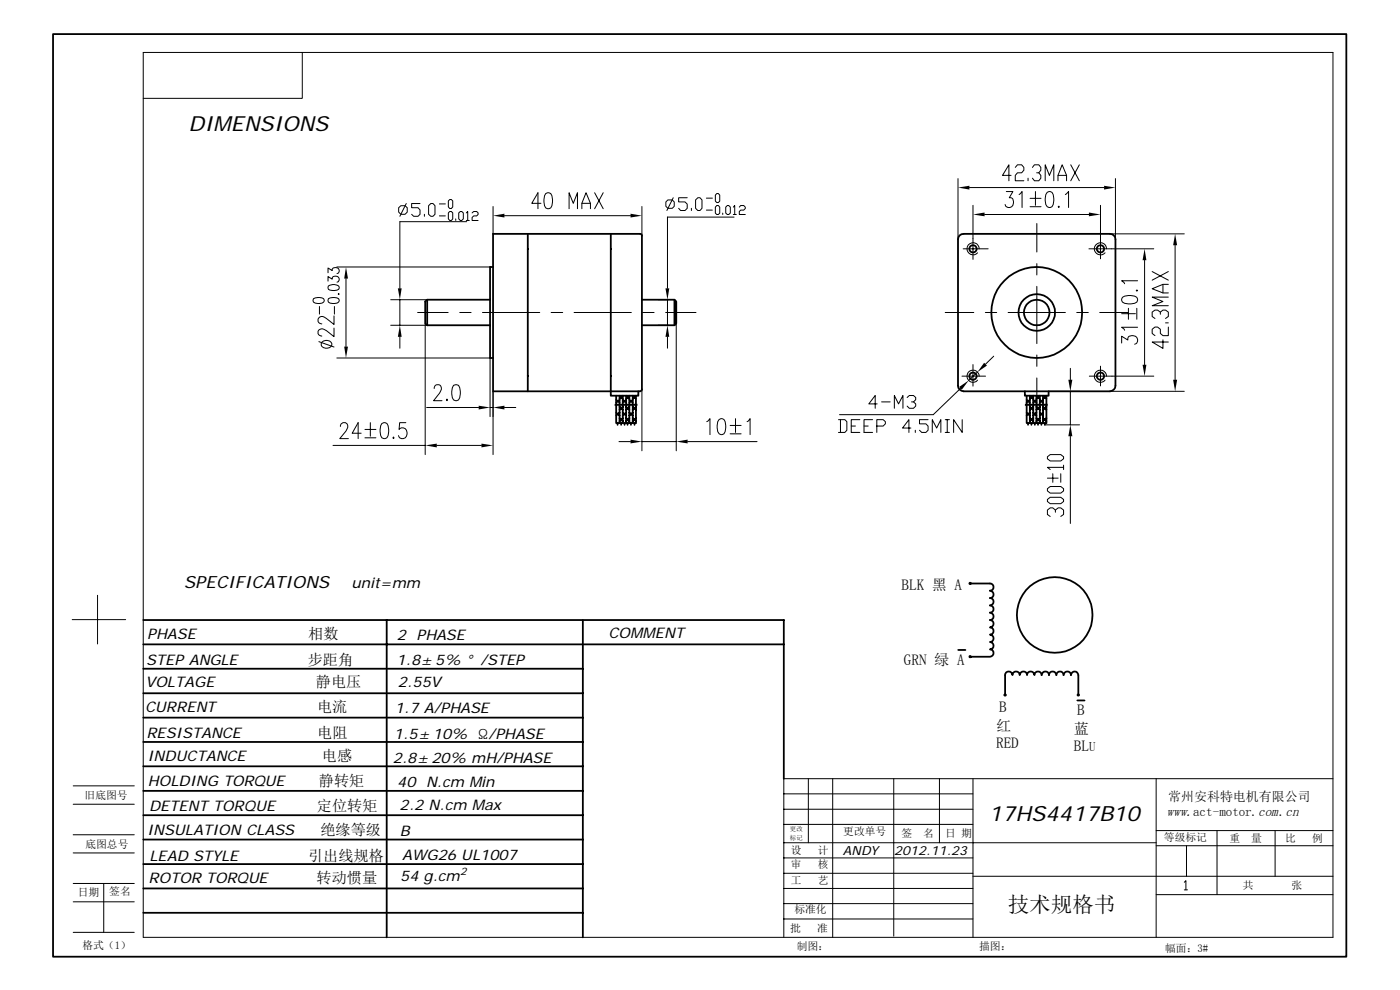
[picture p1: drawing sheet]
<svg xmlns="http://www.w3.org/2000/svg" width="297mm" height="210mm" viewBox="0 0 297 210" stroke-linecap="round" stroke-linejoin="round" font-family="sans-serif">
<g fill="none" stroke="#000" stroke-width=".21">
<path d="M30.4 11.1h252.4v187.7h-252.4zM64.1 11.1v9.8h-33.7M203.2 37.9v12.8M205.6 39.8h28.6M214.5 37.2h-1.8l1.3-2.2v3.3M215.4 35.5l.5-.5h.8l.5 .5v.6l-.5 .6h-.8l-.5 .5v1.1h1.8M218.1 37.8v.5M219 35.5l.4-.5h1l.4 .5v.6l-.4 .6h-.5M220.4 36.7l.4 .5v.6l-.4 .5h-1l-.4-.5M221.7 38.3v-3.3l.9 2.2 1-2.2v3.3M224.4 38.3v-1.1l.9-2.2 1 2.2v1.1M224.4 37.2h1.9"/>
<path d="M227.2 35l1.8 3.3M229 35l-1.8 3.3M236.6 37.9v12.8M69.6 59.6v-.9l.9 .5a.71 .71 0 0 1 1.1-.6 .71 .71 0 0 1-.1 1.3M69.6 57.9v-1.1l.9 .6a.71 .71 0 0 1 1.1-.6 .71 .71 0 0 1-.1 1.2M71.5 56.6h32.5M73.4 59.1v14.4M84.6 44.1l.4-.5h.9l.5 .5v.9l-.5 .5h-.9l-.4-.5zM86.2 43.2l-1.4 2.7M89.1 43.2h-1.8v.9h1.4l.4 .4v1l-.4 .4h-1l-.4-.4M90 45.5v.4M90.9 43.6l.5-.4h.5l.4 .4v1.9l-.4 .4h-.5l-.5-.4z"/>
<path d="M93.2 43.3h1.3M93.2 45.8h1.3M95.4 42.3h.4l.2 .3v1.3l-.2 .3h-.4l-.3-.3v-1.3zM95.4 44.9h.4l.2 .3v1.2l-.2 .4h-.4l-.3-.4v-1.2zM96.7 46.4v.4M97.3 45.2l.4-.3h.3l.3 .3v1.2l-.3 .4h-.3l-.4-.4zM98.9 45.2l.3-.3v1.9M98.9 46.8h.7M99 47h-14.2v14.2M100.2 45.2l.3-.3h.6l.3 .3v.3l-.3 .3h-.6l-.3 .3v.7h1.2M104.6 43.8v5.8M107 45.8h26.8"/>
<path d="M114.8 43.1h-2l1.3-2.2v3.4M115.8 41.1l.7-.2a1.64 1.64 0 0 1 .7 1.9l-.1 .8-.3 .5-.6 .2a1.64 1.64 0 0 1-.8-2l.1-.8zM120.7 44.3v-3.4l.9 2.2 .9-2.2v3.4M123.4 44.3v-1.2l.9-2.2 1 2.2v1.2M123.4 43.1h1.9M126.1 40.9l1.9 3.4M128 40.9l-1.9 3.4M136.2 43.8v6.2M141.3 42.8l.4-.4h.9l.4 .4v1l-.4 .4h-.9l-.4-.4zM142.8 41.9l-1.3 2.8M145.8 41.9h-1.8v.9h1.3l.5 .5v.9l-.5 .5h-.9l-.4-.5M146.7 44.2v.5"/>
<path d="M147.6 42.4l.4-.5h.5l.4 .5v1.8l-.4 .5h-.5l-.4-.5zM149.9 42h1.2M149.9 44.6h1.2M152.1 41.1h.3l.3 .3v1.3l-.3 .3h-.3l-.3-.3v-1.3zM152.1 43.6h.3l.3 .3v1.3l-.3 .3h-.3l-.3-.3v-1.3zM153.3 45.2v.3M154.3 43.6h.3l.3 .3v1.3l-.3 .3h-.3l-.3-.3v-1.3zM155.6 43.9l.3-.3v1.9M155.6 45.5h.6M155.7 46.1h-14.1v15.1M156.8 43.9l.3-.3h.7l.3 .3v.3l-.3 .4h-.7l-.3 .3v.6h1.3M204.3 52.8h5.3"/>
<path d="M206.4 43.6v11.4M207.7 52.8a1.29 1.29 0 0 0-1.6-1.3 1.29 1.29 0 0 0-.8 1.9 1.29 1.29 0 0 0 2.1 .2M208.9 45.5h22.1M213.5 40.6h1.4l-.8 1.3h.4a1.06 1.06 0 0 1 .4 1.6 1.06 1.06 0 0 1-1.5 .2l-.2-.3M216.2 41.3l.6-.7v3.4M218.5 42.1h2.3M218.5 43.8h2.3M219.7 40.6v3M220 47.4v6.1M220 55.9v2.4M222.2 40.8l.6-.2a1.64 1.64 0 0 1 .8 2l-.2 .8-.2 .4-.7 .2a1.6 1.6 0 0 1-.8-1.9l.2-.8zM224.5 43.8l.1-.1 .1 .1-.1 .2z"/>
<path d="M226 41.3l.7-.7v3.4M231 52.8h13.8M233.5 43.6v11.3M234.7 52.8a1.3 1.3 0 0 0-1.7-1.2 1.3 1.3 0 0 0-.6 1.9 1.3 1.3 0 0 0 2 .1M235.5 49.6h15.7M241.3 59.6h-3.4l.7 .6M242.8 55.2v22.2M244.4 57.6l3.5 1.8M247.9 57.6l-3.5 1.8M249.3 52v28.6M66.5 63.4a2.38 2.38 0 0 1 2.2 0l.1 .4a1.73 1.73 0 0 1-2.3 .3zM67.6 72.5l3.3 1.1"/>
<path d="M67.8 65v1.6M68.3 72.6a1.36 1.36 0 0 1 2.1 .2 1.17 1.17 0 0 1-.8 1.1 1.17 1.17 0 0 1-1.3-.4l-.2-.3zM69.7 63.4a2.38 2.38 0 0 1 2.1 0l.2 .4a1.73 1.73 0 0 1-2.3 .3zM69.7 60.7a1.73 1.73 0 0 1 2.3 .2v.2a1.48 1.48 0 0 1-2 .4l-.3-.1zM70.9 69.6v1.8l-1.7-1.3a.98 .98 0 0 0-1.1-.3 .98 .98 0 0 0-.6 1l.3 .4 .5 .1M70.9 67v1.8l-1.7-1.2a1.03 1.03 0 0 0-1.7 .1v.5l.1 .2 .7 .3M70.9 65v1.6M71.5 75.9h32.5v12.5M71.8 62.3l.2 .1-.2 .1zM82.9 69h7.7M82.9 63.6h7.7M84.8 63.6v5.4"/>
<path d="M84.8 71.5v2.4M88.6 66.3h6.5M90.2 68.6v27.8M97.5 66.3h2.4M102.4 66.3h12.1M116.9 66.3h2.5M121.8 66.3h12.1M136.3 66.3h2.5M139.7 69h2M139.7 63.6h2M141.2 66.3h6.5M141.6 63.6v5.4"/>
<path d="M141.6 71.5v2.4M143.5 68.6v27M200.5 66.3h6.1M204.1 79.8h5M206.4 77.3v4.6M207.3 78.9l-1.8 1.8M207.7 79.8a1.28 1.28 0 0 0-1.6-1.3 1.28 1.28 0 0 0-.8 1.9 1.28 1.28 0 0 0 2.1 .2M209 66.3h2.4M210.8 75.6l-1.7 1.7M213.9 66.3h12.1M220 60.7v12.2M220 75.3v2.4"/>
<path d="M227.1 78.1v2.5M228.4 66.3h2.5M231.1 79.8h13.7M233.3 66.3h6M233.5 77.7v4.2M234.7 79.8a1.29 1.29 0 0 0-1.6-1.2 1.29 1.29 0 0 0-.7 1.9 1.29 1.29 0 0 0 2 .1M237.9 72.8v-1.5l1.4 .8v-.4a1.07 1.07 0 0 1 1.5-.4 1.07 1.07 0 0 1 .2 1.6l-.3 .1M237.9 66.5h3M238.1 63.1a3.2 3.2 0 0 1 3.1 0l.1 .6a1.64 1.64 0 0 1-1.9 .8l-.8-.2-.5-.2-.2-.4zM239.4 65.4v2.3M241.2 61.5l.1 .1-.1 .2-.2-.2zM241.2 65.4v2.3"/>
<path d="M241.3 69.4h-3.4l.7 .7M246.2 66.7v-.5l-.6-.4h-.6l-.6 .4v.9l.6 .5M246.2 66.2l.5-.4h.6l.6 .4v.9l-.6 .5M246.7 72.1v1.8l-2.3-1.3h3.5M246.7 60.3v1.8M247.3 68.5h.6M247.9 69.4v1.8h-1.2l-.5-.5v-.9l-.6-.4h-.6l-.6 .4v.9l.6 .5M247.9 63h-3.5l2.3 1-2.3 .8h3.5M247.9 60.3h-1.2l-2.3 .9 2.3 .9h1.2M70.6 94.5h19.6M72.2 90.5a.74 .74 0 0 1 .6-.8h.5a.84 .84 0 0 1 .4 1.2l-1.6 2.1h1.8M76.6 91.9h-1.9l1.3-2.2v3.3"/>
<path d="M77.4 91.1h2.3M77.4 92.9h2.3M78.6 89.7v2.8M81 89.8l.7-.1a1.64 1.64 0 0 1 .8 1.9l-.2 .8-.2 .5-.7 .1a1.6 1.6 0 0 1-.8-1.9l.2-.8zM83.5 92.7l.1 .2-.1 .1-.2-.1zM86.1 89.7h-1.3l-.1 1.4a.99 .99 0 0 1 1.2-.2 .99 .99 0 0 1 .5 1.2 .93 .93 0 0 1-.8 .9 .93 .93 0 0 1-1.1-.6M90.5 86.4h11.1M92.1 82.4a.77 .77 0 0 1 .5-.8h.5a.84 .84 0 0 1 .4 1.3l-1.5 2.1h1.8M92.7 94.5h9.4M94.8 84.7l.1 .1-.1 .2-.1-.2zM96.2 81.7l.4-.1 .7 .1a3.3 3.3 0 0 1 0 3.1l-.7 .2a1.6 1.6 0 0 1-.8-1.9zM104 86.4h.6"/>
<path d="M104.6 83v13.4M107 86.4h2.4M130.5 85.8h4.7M130.5 86h4.7M131.3 93.7h2.5M136.2 82.6v13M136.2 93.7h7.3M145.9 93.7h14.7M149.9 89.4l.7-.6v3.4M152.6 89l.6-.2a1.64 1.64 0 0 1 .8 2l-.2 .8-.2 .4-.7 .2a1.6 1.6 0 0 1-.8-2l.2-.8zM154.9 90.2h2.3M154.9 92h2.3"/>
<path d="M156 88.8v2.9M158.5 89.4l.6-.6v3.4M177.9 89h1.3l.5 .4v1.9l-.5 .4h-1.3M178.3 89v2.7M180.6 90.4h.9M182.4 89h-1.8v2.7h1.8M183.3 90.4h.9M185.1 89h-1.8v2.7h1.8M186 90.4h1.4l.4-.5v-.5l-.4-.4h-1.4v2.7M186.1 85.7h-1.8l1.4-1.8v2.7M187 85.3h1.8M189.7 86.6v-2.7l.9 1.8 1-1.8v2.7"/>
<path d="M192.4 84.3l.5-.4h.9l.5 .4v.5l-.5 .5h-.4M193.2 90.8h-1.7l1.3-1.8v2.7M193.8 85.3l.5 .4v.4l-.5 .5h-.9l-.5-.5M194.2 91.3v.4M196.9 89h-1.8v.9h1.3l.5 .5v.9l-.5 .4h-.9l-.4-.4M197.8 91.7v-2.7l.9 1.8 .9-1.8v2.7M200.5 91.7h.9M200.5 89h.9M200.9 89v2.7M203.8 82.4l-5.8 5.6h-19.9M204.1 89v2.7l-1.8-2.7v2.7M217.5 85.8h4.7"/>
<path d="M217.5 86h4.7M220 80.2v6M221.6 90.1h7.4M222.2 96.9l.6-.5h2.2l.6 .5v.4l-.6 .5h-2.2l-.6-.5zM222.5 83h6.5M225.6 99.1h-3.4l.6 .5M225.6 98.7v.9M227.1 83v7.1M227.1 92.5v18.5M235.5 83h15.7M222.2 106l.6-.5h2.2l.6 .5v.4l-.6 .4h-2.2l-.6-.4zM222.2 103.7l.6-.5h2.2l.6 .5v.4l-.6 .5h-2.2l-.6-.5z"/>
<path d="M222.2 101.4h2.3M223.3 100.5v1.8M223.9 108.7v-.5l-.6-.5h-.5l-.6 .5v.9l.6 .5M223.9 108.2l.6-.5h.5l.6 .5v.9l-.6 .5M225 100.5v1.8M15.3 131.4h11.4M20.7 126.3v10.3M15.5 177.1h13M15.5 170.6h13M15.5 166.7h13M166.3 165.2h116.5zM166.3 178.8h79"/>
<path d="M166.3 165.2v33.6M166.3 168.4h40.1M166.3 171.7h40.1M166.3 174.9h40.1M171.5 165.2v13.6M176.6 165.2v33.6M189.6 165.2v33.4M199.3 165.2v13.6M206.4 165.2v33.6M245.3 165.2v33.6M245.3 176.2h37.5M245.3 179.4h37.5"/>
<path d="M251.7 179.4v6.5M258.2 176.2v13.6M270.5 176.2v9.7M15.5 180.9h13M15.5 191.3h13M15.5 187.4h13M15.5 197.8h13M22 187.4v10.4M166.3 182h40.1M166.3 185.2h40.1M166.3 188.5h40.1M166.3 191.7h40.1"/>
<path d="M166.3 194.9h40.1M206.4 185.9h76.4M245.3 189.8h37.5M251.2 187.1l.4-.3v2M251.2 188.8h.7"/>
</g>
<g fill="#000">
<path d="M203.2 39.8l2.4-.4v.8zM234.2 39.4l2.4 .4-2.4 .4zM73.4 56.6l.4 2.5h-.8zM104.6 45.8l2.4-.5v.8zM133.8 45.3l2.4 .5-2.4 .3zM206.4 45.5l2.5-.4v.8zM231 45.1l2.5 .4-2.5 .4zM242.8 52.8l.4 2.4h-.8zM249.3 49.6l.4 2.4h-.8zM73 73.5h.8l-.4 2.4zM84.8 69l.4 2.5h-.8zM84.4 61.2h.8l-.4 2.4z"/>
<path d="M141.6 69l.4 2.5h-.8zM141.2 61.2h.8l-.4 2.4zM208.8 77l.6 .5-2.1 1.4zM242.4 77.4h.8l-.4 2.4zM90.2 94.5l2.5-.4v.8zM101.6 86.1l2.4 .3-2.4 .5zM102.1 94.1l2.5 .4-2.5 .4zM104.6 86.4l2.4-.3v.8zM133.8 93.3l2.4 .4-2.4 .4zM143.5 93.7l2.4-.4v.8zM203.5 82.1l2-1.4-1.5 2zM226.6 80.6h.9l-.4 2.4z"/>
<path d="M227.1 90.1l.4 2.4h-.9zM248.9 80.6h.8l-.4 2.4z"/>
</g>
<g fill="none" stroke="#000" stroke-width=".38">
<path d="M11.3 7.2h274.3v195.7h-274.3zM104.6 49.6h31.2l.3 .2v33l-.3 .2h-31.2zM104.6 56.6h-.6v19.3h.6M112 49.6v33.4M129.6 49.6v34.3h5.8v-.9M203.6 49.9l.8-.3h31.1a1.16 1.16 0 0 1 1.1 1.1v31.1a1.23 1.23 0 0 1-1.1 1.2h-31.1a1.23 1.23 0 0 1-1.2-1.2v-31.1zM90.6 69h13.4M90.6 63.6v5.4M104 63.6h-13.4l-.4 .4v4.6l.4 .4M136.2 69h6.9M136.2 63.6h6.9M143.1 63.6l.4 .4v4.6l-.4 .4z"/>
<path d="M130.7 86v3.7h4.2v-3.7M130.7 87.5l.7 .6M130.7 84.8l.7 .6M130.7 83.9v1.9M131 89.7v.4M131.4 86.3l.7 .6M131.4 88.7l.7 .6M131.4 87.5l-.7 .6M131.4 84l.7 .6M131.4 84.8l-.7 .6M131.4 83.9v1.9M131.4 86v3.7"/>
<path d="M131.8 89.7v.4M132.1 88.7l-.7 .6M132.1 87.5l.7 .6M132.1 86.3l-.7 .6M132.1 84.8l.7 .6M132.1 84l-.7 .6M132.1 83.9v1.9M132.1 86v3.7M132.5 89.7v.4M132.8 88.7l.7 .6M132.8 87.5l-.7 .6M132.8 86.3l.7 .6"/>
<path d="M132.8 84.8l-.7 .6M132.8 84l.7 .6M132.8 83.9v1.9M132.8 86v3.7M133.1 89.7v.4M133.5 88.7l-.7 .6M133.5 87.5l.7 .6M133.5 86.3l-.7 .6M133.5 84.8l.7 .6M133.5 84l-.7 .6M133.5 83.9v1.9M133.5 86v3.7"/>
<path d="M133.9 89.7v.4M134.2 88.7l.7 .6M134.2 87.5l-.7 .6M134.2 86.3l.7 .6M134.2 84.8l-.7 .6M134.2 84l.7 .6M134.2 83.9v1.9M134.2 86v3.7M134.6 89.7v.4M134.9 88.7l-.7 .6M134.9 86.3l-.7 .6M134.9 84l-.7 .6"/>
<path d="M134.9 83.9v1.9M217.4 83v.9h5.1v-.9M217.8 86v3.7h4.2v-3.7M217.8 83.9v1.9M217.8 84.8l.7 .6M217.8 87.5l.7 .6M218.1 89.7v.4M218.5 83.9v1.9M218.5 86v3.7M218.5 84.8l-.7 .6M218.5 84l.7 .6M218.5 86.3l.7 .6"/>
<path d="M218.5 87.5l-.7 .6M218.5 88.7l.7 .6M218.8 89.7v.4M219.2 83.9v1.9M219.2 86v3.7M219.2 84l-.7 .6M219.2 84.8l.7 .6M219.2 86.3l-.7 .6M219.2 87.5l.7 .6M219.2 88.7l-.7 .6M219.5 89.7v.4M219.9 83.9v1.9"/>
<path d="M219.9 86v3.7M219.9 84l.7 .6M219.9 84.8l-.7 .6M219.9 86.3l.7 .6M219.9 87.5l-.7 .6M219.9 88.7l.7 .6M220.2 89.7v.4M220.6 83.9v1.9M220.6 86v3.7M220.6 84l-.7 .6M220.6 84.8l.7 .6M220.6 86.3l-.7 .6"/>
<path d="M220.6 87.5l.7 .6M220.6 88.7l-.7 .6M220.9 89.7v.4M221.3 83.9v1.9M221.3 86v3.7M221.3 84l.7 .6M221.3 84.8l-.7 .6M221.3 86.3l.7 .6M221.3 87.5l-.7 .6M221.3 88.7l.7 .6M221.6 89.7v.4M222 83.9v1.9"/>
<path d="M222 84l-.7 .6M222 86.3l-.7 .6M222 88.7l-.7 .6M30.4 131.5h135.9v33.7M30.4 136.7h135.9M82 131.5v67.3M123.6 131.5v67.3M203.3 137.9h1.5M205.9 123.8l-.1 .1-.2-.1 .2-.2 .1 .2h4.1a.76 .76 0 0 1 .8 .7 .76 .76 0 0 1-.8 .8 .78 .78 0 0 1 .8 .8 .78 .78 0 0 1-.8 .8 .78 .78 0 0 1 .8 .7 .78 .78 0 0 1-.8 .8 .76 .76 0 0 1 .8 .8 .76 .76 0 0 1-.8 .8 .78 .78 0 0 1 .8 .7 .78 .78 0 0 1-.8 .8 .78 .78 0 0 1 .8 .8 .78 .78 0 0 1-.8 .8 .76 .76 0 0 1 .8 .7 .76 .76 0 0 1-.8 .8 .78 .78 0 0 1 .8 .8 .78 .78 0 0 1-.8 .8 .78 .78 0 0 1 .8 .8 .78 .78 0 0 1-.8 .7 .78 .78 0 0 1 .8 .8 .78 .78 0 0 1-.8 .8h-4.1l-.1 .1-.2-.1 .2-.2 .1 .2M30.4 157.4h93.2M30.4 152.2h93.2M30.4 147.1h93.2"/>
<path d="M30.4 141.9h93.2M213.1 147.3h.3v.2h-.3zM213.2 147.3v-4.1a.78 .78 0 0 1 .8-.8 .78 .78 0 0 1 .8 .8 .76 .76 0 0 1 .8-.8 .76 .76 0 0 1 .7 .8 .78 .78 0 0 1 .8-.8 .78 .78 0 0 1 .8 .8 .78 .78 0 0 1 .8-.8 .78 .78 0 0 1 .7 .8 .76 .76 0 0 1 .8-.8 .76 .76 0 0 1 .8 .8 .78 .78 0 0 1 .8-.8 .78 .78 0 0 1 .7 .8 .78 .78 0 0 1 .8-.8 .78 .78 0 0 1 .8 .8 .76 .76 0 0 1 .8-.8 .76 .76 0 0 1 .7 .8 .78 .78 0 0 1 .8-.8 .78 .78 0 0 1 .8 .8 .78 .78 0 0 1 .8-.8 .78 .78 0 0 1 .8 .8v4.1M228.6 148.6h1.5M228.6 147.3l.3 .1-.3 .1zM30.4 178.1h93.2M30.4 172.9h93.2M30.4 167.8h93.2M30.4 162.6h93.2M30.4 193.6h93.2M30.4 188.5h93.2M30.4 183.3h93.2"/>
<circle cx="206.4" cy="52.8" r=".79"/>
<circle cx="233.5" cy="52.8" r=".77"/>
<circle cx="206.4" cy="79.8" r=".79"/>
<circle cx="219.9" cy="66.3" r="3.9"/>
<circle cx="219.9" cy="66.3" r="9.6"/>
<circle cx="220" cy="66.3" r="2.71"/>
<circle cx="233.5" cy="79.8" r=".77"/>
<circle cx="223.7" cy="130.4" r="8"/>
</g>
<text font-size="4.6" x="213.8" y="193.5">技术规格书</text>
<g font-size="4.4">
<text x="40" y="27.8">DIMENSIONS</text>
<text x="209.8" y="174.2">17HS4417B10</text>
</g>
<text font-size="3.6" x="39" y="124.7">SPECIFICATIONS</text>
<g font-size="3.2">
<text x="191.3" y="125.2">BLK 黑 A</text>
<text x="65.4" y="135.6">相数</text>
<text x="65.3" y="141.1">步距角</text>
<text x="191.8" y="141">GRN 绿 A</text>
<text x="67" y="145.8">静电压</text>
<text x="67.3" y="151">电流</text>
<text x="211.3" y="155.1">红</text>
<text x="212" y="151.1">B</text>
<text x="227.8" y="155.7">蓝</text>
<text x="228.5" y="151.6">B</text>
<text x="67.3" y="156.5">电阻</text>
<text x="68.3" y="161.3">电感</text>
<text x="211.3" y="158.7">RED</text>
<text x="227.8" y="159.3">BL</text>
<text x="67.6" y="166.7">静转矩</text>
<text x="67.2" y="172">定位转矩</text>
<text x="68" y="177.2">绝缘等级</text>
<text x="65.4" y="182.5">引出线规格</text>
<text x="67.2" y="187.3">转动惯量</text>
</g>
<g font-size="3.1">
<text x="74.6" y="124.7">unit=mm</text>
<text x="31.2" y="135.6">PHASE</text>
<text x="84.2" y="135.7">2 PHASE</text>
<text x="129.1" y="135.2">COMMENT</text>
<text x="31" y="141.1">STEP ANGLE</text>
<text x="84.1" y="141">1.8± 5% ° /STEP</text>
<text x="30.9" y="145.8">VOLTAGE</text>
<text x="84.4" y="145.8">2.55V</text>
<text x="30.8" y="151">CURRENT</text>
<text x="83.8" y="151.2">1.7 A/PHASE</text>
<text x="31.1" y="156.5">RESISTANCE</text>
<text x="31.3" y="161.3">INDUCTANCE</text>
<text x="83.3" y="161.7">2.8± 20% mH/PHASE</text>
<text x="83.6" y="156.8">1.5± 10%</text>
<text x="31.4" y="166.7">HOLDING TORQUE</text>
<text x="84.3" y="166.9">40 N.cm Min</text>
<text x="31.6" y="172">DETENT TORQUE</text>
<text x="84.8" y="171.8">2.2 N.cm Max</text>
<text x="31.2" y="177.2">INSULATION CLASS</text>
<text x="84.8" y="177.3">B</text>
<text x="31.7" y="182.5">LEAD STYLE</text>
<text x="85.3" y="182.4">AWG26 UL1007</text>
<text x="31.5" y="187.3">ROTOR TORQUE</text>
<text x="84.9" y="187">54 g.cm</text>
</g>
<text font-size="3" x="101.3" y="156.8">Ω/PHASE</text>
<g font-size="2.8">
<text x="231.1" y="159.3">U</text>
<text x="247.6" y="173.1">www.act-motor.com.cn</text>
<text x="247.8" y="169.8">常州安科特电机有限公司</text>
</g>
<g font-size="2.7">
<text x="178.8" y="181.4">ANDY</text>
<text x="189.7" y="181.3">2012.11.23</text>
</g>
<g font-size="2.3">
<text x="17.9" y="169.5">旧底图号</text>
<text x="18.1" y="179.8">底图总号</text>
<text x="178.9" y="177.2">更改单号</text>
<text x="191.3" y="177.6">签</text>
<text x="195.8" y="177.6">名</text>
<text x="200.5" y="177.6">日 期</text>
<text x="246.9" y="178.4">等级标记</text>
<text x="260.9" y="178.6">重</text>
<text x="265.4" y="178.6">量</text>
<text x="272.7" y="178.6">比</text>
<text x="278.4" y="178.6">例</text>
<text x="167.8" y="181.1">设</text>
<text x="167.8" y="184.2">审</text>
<text x="173.5" y="181.1">计</text>
<text x="173.5" y="184.2">核</text>
<text x="16.5" y="190.1">日期</text>
<text x="23.2" y="189.9">签名</text>
<text x="167.8" y="187.5">工</text>
<text x="173.5" y="187.5">艺</text>
<text x="263.7" y="188.7">共</text>
<text x="274" y="188.7">张</text>
<text x="167.6" y="197.6">批</text>
<text x="168.5" y="193.7">标准化</text>
<text x="173.3" y="197.6">准</text>
<text x="17.5" y="201.4">格式（1）</text>
<text x="169" y="201.5">制图：</text>
<text x="207.7" y="201.5">描图：</text>
<text x="247.2" y="201.8">幅面：3#</text>
</g>
<text font-size="2.2" x="97.6" y="185.5">2</text>
<g font-size="1.4">
<text x="167.6" y="176.3">更改</text>
<text x="167.6" y="178.1">标记</text>
</g>
</svg>
